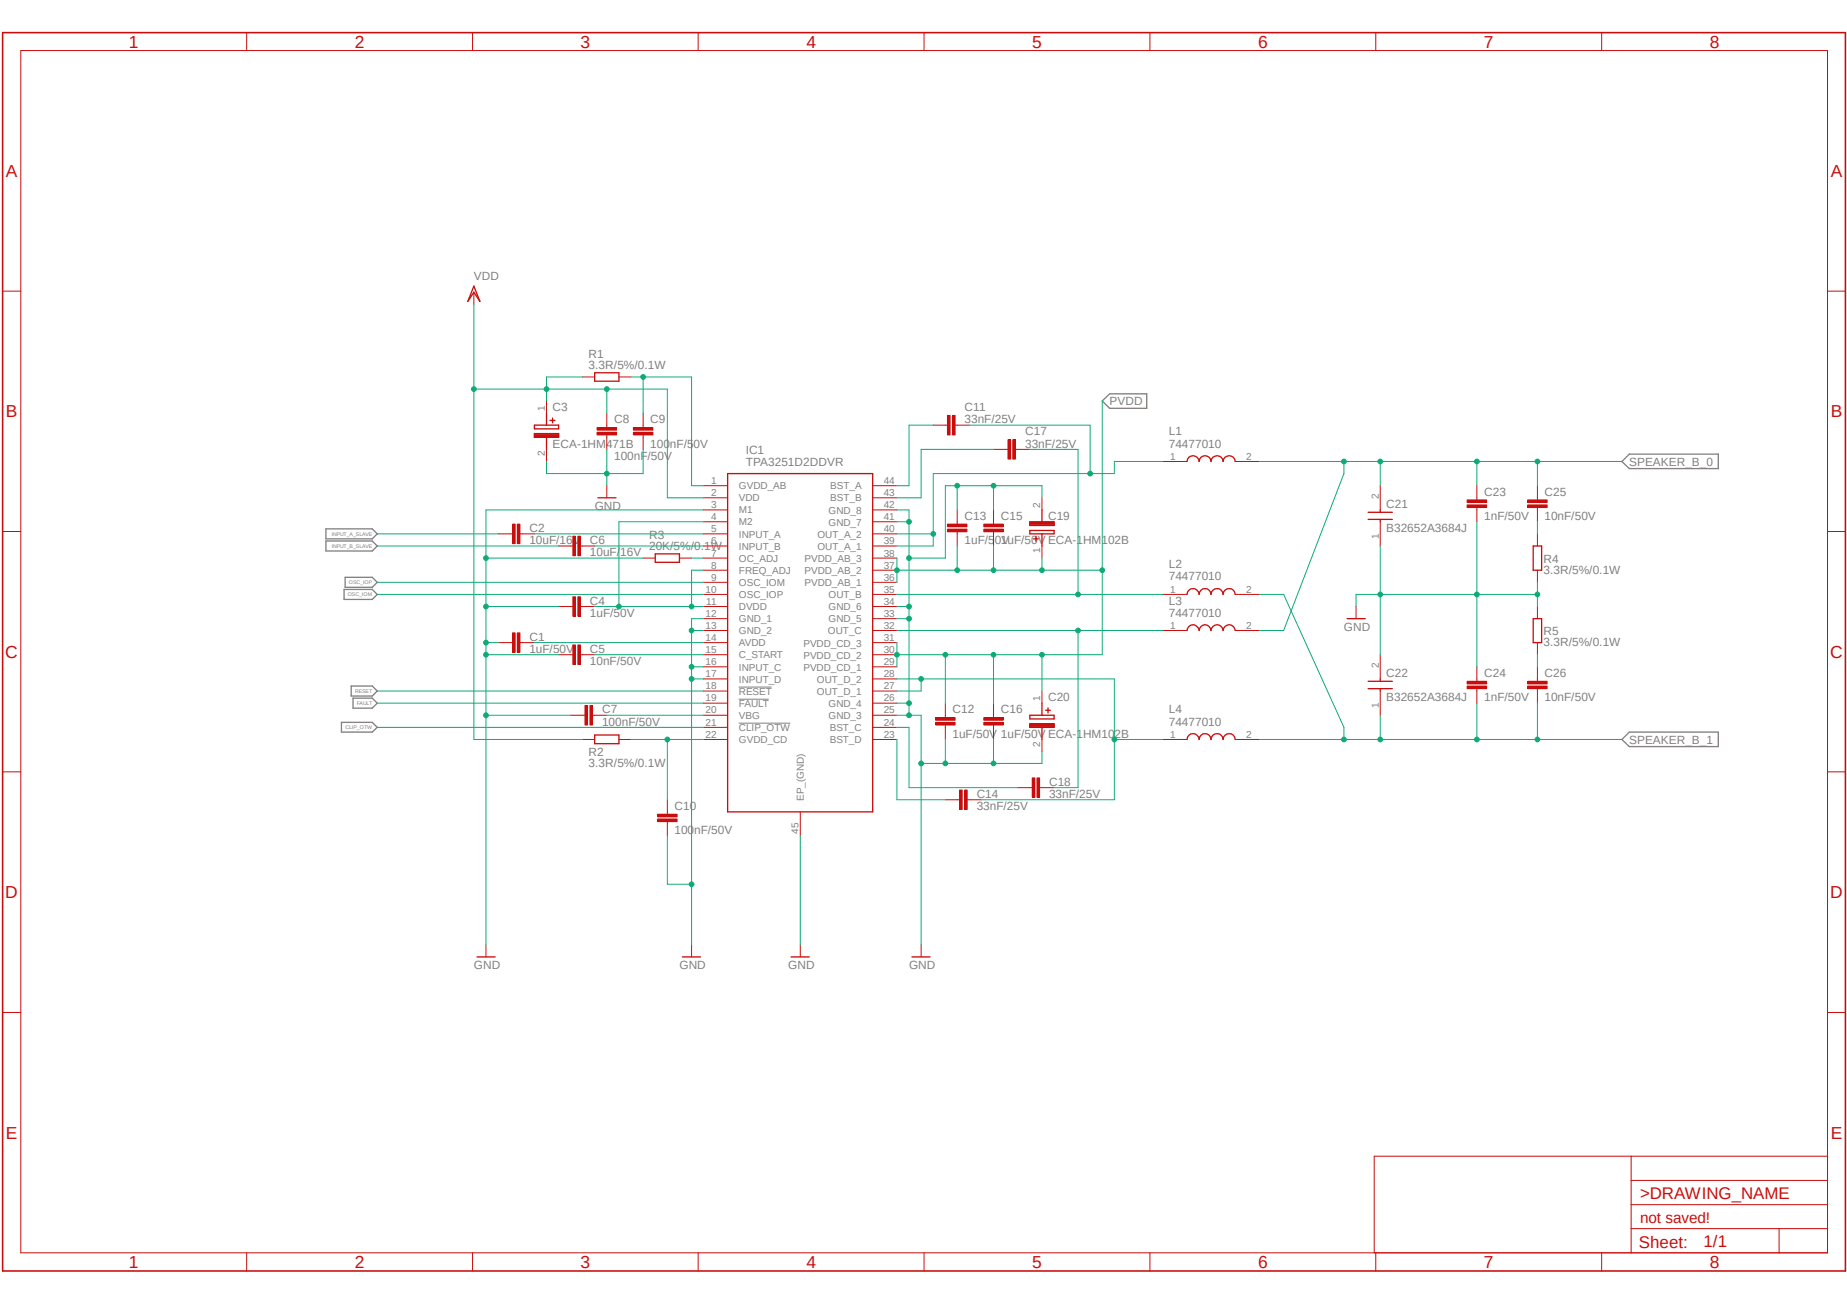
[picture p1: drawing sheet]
<svg xmlns="http://www.w3.org/2000/svg" width="297mm" height="210mm" viewBox="0 0 297 210" stroke-linecap="round" stroke-linejoin="round" font-family="sans-serif">
<path d="M0 5l297.1 199.9M297.1 5l-297.1 199.9" fill="none" stroke="#fff" stroke-width=".16"/>
<path d="M118.8 110.5h5.3M118.8 112.4h4.8M118.8 116.3h8.3" fill="none" stroke="#808080" stroke-width=".16"/>
<path d="M177.2 64.5l1.2-1.2h6v2.4h-6zM262 73h14.3v2.4h-14.3l-1.2-1.2zM52.4 85h7.5l.8 .9-.8 .8h-7.5zM52.4 87h7.5l.8 .8-.8 .8h-7.5zM55.3 94.8h4.6l.8 .8-.8 .8h-4.6zM55.5 92.8h4.4l.8 .8-.8 .8h-4.4zM54.9 116.2h5l.8 .8-.8 .7h-5zM56.5 110.3h3.4l.8 .8-.8 .8h-3.4zM56.8 112.3h3.1l.8 .8-.8 .8h-3.1zM262 117.7h14.3v2.4h-14.3l-1.2-1.2z" fill="none" stroke="#808080" stroke-width=".21"/>
<g fill="none" stroke="#c90d0c" stroke-width=".21">
<path d="M76.2 46l1 2.5-1-1.5-1 1.5zM95.6 59.9h3.9v1.4h-3.9zM85.9 68.4h3.9v.6h-3.9zM85.9 69.7h3.9v.6h-3.9zM85.9 70.2h3.9M85.9 70.1h3.9M85.9 69.9h3.9M85.9 69.8h3.9M87.9 66.4v2M87.9 70.3v2M88.4 67.6h.8M88.9 67.2v.8"/>
<path d="M117 76.2h23.3v54.4h-23.3zM190.9 74.2a.97 .97 0 0 1 1-.9 .97 .97 0 0 1 .9 .9 .95 .95 0 0 1 1-.9 .95 .95 0 0 1 .9 .9 .97 .97 0 0 1 1-.9 .97 .97 0 0 1 1 .9 .97 .97 0 0 1 1-.9 .97 .97 0 0 1 .9 .9M96.1 80.1h3M105.4 89.1h3.9v1.3h-3.9zM165.6 85.3h3.9v.6h-3.9zM165.6 83.9h3.9v.6h-3.9zM165.6 84.5h3.9M165.6 84.3h3.9M165.6 84.2h3.9M165.6 84h3.9M166.2 86.7h.8M166.6 86.2v.8"/>
<path d="M167.6 82v1.9M167.6 85.9v1.9M190.9 95.6a.97 .97 0 0 1 1-.9 .97 .97 0 0 1 .9 .9 .95 .95 0 0 1 1-.9 .95 .95 0 0 1 .9 .9 .97 .97 0 0 1 1-.9 .97 .97 0 0 1 1 .9 .97 .97 0 0 1 1-.9 .97 .97 0 0 1 .9 .9M216.6 99.5h2.9M220 83.5h3.9M220 82.4h3.9M222 82v.4M222 83.5v.4M246.5 99.5h1.4v3.8h-1.4zM246.5 87.8h1.4v3.9h-1.4zM95.6 118.2h3.9v1.4h-3.9zM165.6 115h3.9v.6h-3.9z"/>
<path d="M165.6 116.4h3.9v.6h-3.9zM165.6 116.9h3.9M165.6 116.8h3.9M165.6 116.6h3.9M165.6 116.5h3.9M167.6 113.1v1.9M167.6 117v1.9M168.1 114.2h.8M168.5 113.8v.8M190.9 118.9a.97 .97 0 0 1 1-.9 .97 .97 0 0 1 .9 .9 .95 .95 0 0 1 1-.9 .95 .95 0 0 1 .9 .9 .97 .97 0 0 1 1-.9 .97 .97 0 0 1 1 .9 .97 .97 0 0 1 1-.9 .97 .97 0 0 1 .9 .9M190.9 101.4a.97 .97 0 0 1 1-.9 .97 .97 0 0 1 .9 .9 .95 .95 0 0 1 1-.9 .95 .95 0 0 1 .9 .9 .97 .97 0 0 1 1-.9 .97 .97 0 0 1 1 .9 .97 .97 0 0 1 1-.9 .97 .97 0 0 1 .9 .9M220 110.7h3.9"/>
<path d="M220 109.6h3.9M222 109.2v.4M222 110.7v.4M76.7 153.9h2.9M109.7 153.9h2.9M127.2 153.9h2.9M146.6 153.9h3"/>
</g>
<g fill="none" stroke="#c90d0c" stroke-width=".16">
<path d="M3.3 8.1h290.6v193.4h-290.6zM39.7 5.2v2.9M76 5.2v2.9M112.3 5.2v2.9M148.6 5.2v2.9M184.9 5.2v2.9M221.2 5.2v2.9M257.6 5.2v2.9M.4 46.8h2.9M76.2 47v1.9M293.9 46.8h2.9M87.9 64.5v1.9"/>
<path d="M87.9 72.3v1.9M93.7 60.6h1.9M96 69.5h3.1v.4h-3.1zM96 68.7h3.1v.5h-3.1zM97.6 66.4v2.3M97.6 69.9v2.4M97.6 78.1v2M99.5 60.6h2M101.9 69.5h3.1v.4h-3.1zM101.9 68.7h3.1v.5h-3.1zM103.4 66.4v2.3M103.4 69.9v2.4"/>
<path d="M113.1 78.1h3.9M140.3 78.1h3.9M150.1 68.4h2.3M152.4 66.8h.4v3.1h-.4zM153.2 66.8h.4v3.1h-.4zM153.5 68.4h2.4M159.8 72.3h2.3M162.1 70.7h.4v3.1h-.4zM162.9 70.7h.4v3.1h-.4zM163.3 72.3h2.3M187 74.2h3.9M198.6 74.2h3.9"/>
<path d="M222 78.1v3.9M237.5 78.1v2.3M247.2 78.1v2.3M.4 85.5h2.9M80.1 85.9h2.3M82.4 84.3h.4v3.1h-.4zM83.2 84.3h.4v3.1h-.4zM83.6 85.9h2.3M89.8 87.8h2.4M89.8 97.5h2.4M92.1 96h.4v3.1h-.4zM92.1 86.2h.4v3.2h-.4z"/>
<path d="M92.9 96h.4v3.1h-.4zM92.9 86.2h.4v3.2h-.4zM93.3 87.8h2.3M93.3 97.5h2.3M103.4 89.7h2M109.3 89.7h1.9M113.1 80.1h3.9M113.1 82h3.9M113.1 83.9h3.9M113.1 85.9h3.9M113.1 87.8h3.9M113.1 89.7h3.9"/>
<path d="M113.1 91.7h3.9M113.1 93.6h3.9M113.1 95.6h3.9M113.1 97.5h3.9M113.1 99.5h3.9M140.3 80.1h3.9M140.3 82h3.9M140.3 83.9h3.9M140.3 85.9h3.9M140.3 87.8h3.9M140.3 89.7h3.9M140.3 91.7h3.9"/>
<path d="M140.3 93.6h3.9M140.3 95.6h3.9M140.3 97.5h3.9M140.3 99.5h3.9M152.4 85.1h3.1v.4h-3.1zM152.4 84.3h3.1v.4h-3.1zM153.9 82v2.3M153.9 85.5v2.3M158.2 85.1h3.1v.4h-3.1zM158.2 84.3h3.1v.4h-3.1zM159.8 82v2.3M159.8 85.5v2.3"/>
<path d="M167.6 80.1v1.9M167.6 87.8v1.9M187 95.6h3.9M198.6 95.6h3.9M218.1 97.5v2M222 83.9v3.9M235.9 81.2h3.2v.4h-3.2zM235.9 80.4h3.2v.4h-3.2zM237.5 81.6v2.3M245.7 81.2h3.1v.4h-3.1zM245.7 80.4h3.1v.4h-3.1zM247.2 81.6v2.3"/>
<path d="M247.2 85.9v1.9M247.2 91.7v1.9M247.2 97.5v2M293.9 85.5h2.9M80.1 103.3h2.3M82.4 101.8h.4v3.1h-.4zM83.2 101.8h.4v3.1h-.4zM83.6 103.3h2.3M89.8 105.3h2.4M91.7 115h2.4M92.1 103.7h.4v3.1h-.4zM92.9 103.7h.4v3.1h-.4z"/>
<path d="M93.3 105.3h2.3M93.7 118.9h1.9M94.1 113.5h.4v3.1h-.4zM94.9 113.5h.4v3.1h-.4zM95.2 115h2.4M99.5 118.9h2M113.1 101.4h3.9M113.1 103.3h3.9M113.1 105.3h3.9M113.1 107.2h3.9M113.1 109.2h3.9M113.1 111.1h3.9"/>
<path d="M113.1 113.1h3.9M113.1 115h3.9M113.1 117h3.9M113.1 118.9h3.9M140.3 101.4h3.9M140.3 103.3h3.9M140.3 105.3h3.9M140.3 107.2h3.9M140.3 109.2h3.9M140.3 111.1h3.9M140.3 113.1h3.9M140.3 115h3.9"/>
<path d="M140.3 117h3.9M140.3 118.9h3.9M150.5 116.2h3.1v.4h-3.1zM150.5 115.4h3.1v.4h-3.1zM152 113.1v2.3M152 116.5v2.4M158.2 116.2h3.1v.4h-3.1zM158.2 115.4h3.1v.4h-3.1zM159.8 113.1v2.3M159.8 116.5v2.4M167.6 111.1v2M167.6 118.9v1.9"/>
<path d="M187 101.4h3.9M187 118.9h3.9M198.6 101.4h3.9M198.6 118.9h3.9M222 105.3v3.9M222 111.1v3.9M235.9 110.3h3.2v.4h-3.2zM235.9 109.6h3.2v.4h-3.2zM237.5 107.2v2.4M237.5 110.7v2.4M245.7 110.3h3.1v.4h-3.1zM245.7 109.6h3.1v.4h-3.1z"/>
<path d="M247.2 103.3v2M247.2 107.2v2.4M247.2 110.7v2.4M.4 124.1h2.9M105.7 131.7h3.2v.4h-3.2zM105.7 130.9h3.2v.5h-3.2zM107.3 128.6v2.3M107.3 132.1v2.4M128.7 130.6v3.9M152 128.6h2.3M154.3 127h.4v3.2h-.4zM155.1 127h.4v3.2h-.4z"/>
<path d="M155.5 128.6h2.3M163.7 126.7h2.3M166 125.1h.4v3.1h-.4zM166.8 125.1h.4v3.1h-.4zM167.2 126.7h2.3M293.9 124.1h2.9M78.1 151.9v2M111.2 151.9v2M128.7 151.9v2M148.1 151.9v2M.4 162.8h2.9M293.9 162.8h2.9"/>
<path d="M262.3 197.6h31.6M262.3 185.9v15.6M262.3 193.7h31.6M262.3 189.8h31.6M286.1 197.6v3.9M293.9 185.9h-72.9v15.6M39.7 201.5v2.9M76 201.5v2.9M112.3 201.5v2.9M148.6 201.5v2.9M184.9 201.5v2.9M221.2 201.5v2.9"/>
<path d="M257.6 201.5v2.9"/>
</g>
<path d="M.4 5.2h296.4v199.2h-296.4z" fill="none" stroke="#c90d0c" stroke-width=".25"/>
<g fill="none" stroke="#c90d0c" stroke-width=".42">
<path d="M96 69.7h3.1M96 69h3.1M101.9 69.7h3.1M101.9 69h3.1M152.6 66.8v3.1M153.4 66.8v3.1M162.3 70.7v3.1M163.1 70.7v3.1M82.6 84.3v3.1M83.4 84.3v3.1M92.3 86.2v3.2M92.3 96v3.1"/>
<path d="M93.1 86.2v3.2M93.1 96v3.1M152.4 85.3h3.1M152.4 84.5h3.1M158.2 85.3h3.1M158.2 84.5h3.1M235.9 81.4h3.2M235.9 80.6h3.2M245.7 81.4h3.1M245.7 80.6h3.1M82.6 101.8v3.1M83.4 101.8v3.1"/>
<path d="M92.3 103.7v3.1M93.1 103.7v3.1M94.3 113.5v3.1M95.1 113.5v3.1M150.5 116.4h3.1M150.5 115.6h3.1M158.2 116.4h3.1M158.2 115.6h3.1M235.9 110.5h3.2M235.9 109.8h3.2M245.7 110.5h3.1M245.7 109.8h3.1"/>
<path d="M105.7 131.9h3.2M105.7 131.1h3.2M154.5 127v3.2M155.3 127v3.2M166.2 125.1v3.1M167 125.1v3.1"/>
</g>
<path d="M222 74.2h15.5v3.9" fill="none" stroke="#0dab76" stroke-width=".16"/>
<circle cx="222" cy="74.2" r=".38" fill="#0dab76"/>
<g fill="none" stroke="#0dab76" stroke-width=".16">
<path d="M202.5 74.2h19.5v3.9"/>
<circle cx="222" cy="74.2" r=".38"/>
</g>
<circle cx="237.5" cy="74.2" r=".38" fill="#0dab76"/>
<g fill="none" stroke="#0dab76" stroke-width=".16">
<path d="M216.1 74.2v2l-9.7 25.2h-3.9M237.5 74.2h23.3"/>
<circle cx="237.5" cy="74.2" r=".38"/>
</g>
<circle cx="216.1" cy="74.2" r=".38" fill="#0dab76"/>
<g fill="none" stroke="#0dab76" stroke-width=".16">
<path d="M247.2 74.2v3.9"/>
<circle cx="216.1" cy="74.2" r=".38"/>
</g>
<circle cx="247.2" cy="74.2" r=".38" fill="#0dab76"/>
<g fill="none" stroke="#0dab76" stroke-width=".16">
<path d="M150.1 68.4h-3.9v9.7h-2M155.9 68.4h19.4v7.8h-25.2v11.6h-5.9M144.2 85.9h5.9M247.2 105.3v1.9"/>
<circle cx="247.2" cy="74.2" r=".38"/>
</g>
<circle cx="150.1" cy="85.9" r=".38" fill="#0dab76"/>
<circle cx="150.1" cy="85.9" r=".38" fill="none" stroke="#0dab76" stroke-width=".16"/>
<circle cx="175.3" cy="76.2" r=".38" fill="#0dab76"/>
<g fill="none" stroke="#0dab76" stroke-width=".16">
<path d="M165.6 72.3h7.8v23.3M187 74.2h-7.8v2h-3.9M144.2 95.6h42.8"/>
<circle cx="175.3" cy="76.2" r=".38"/>
</g>
<circle cx="173.4" cy="95.6" r=".38" fill="#0dab76"/>
<g fill="none" stroke="#0dab76" stroke-width=".16">
<path d="M144.2 118.9v9.7h7.8M144.2 117h2v9.7h17.5M144.2 101.4h42.8M173.4 101.4v25.3h-3.9"/>
<circle cx="173.4" cy="95.6" r=".38"/>
</g>
<circle cx="173.4" cy="101.4" r=".38" fill="#0dab76"/>
<g fill="none" stroke="#0dab76" stroke-width=".16">
<path d="M101.5 60.6h9.7M103.4 60.6v5.8M85.9 85.9h27.2M95.6 87.8h17.5"/>
<circle cx="173.4" cy="101.4" r=".38"/>
</g>
<circle cx="103.4" cy="60.6" r=".38" fill="#0dab76"/>
<g fill="none" stroke="#0dab76" stroke-width=".16">
<path d="M111.2 60.6v17.5h1.9M60.7 85.9h19.4M60.7 87.8h29.1M95.6 97.5h17.5M111.2 91.7h1.9M113.1 83.9h-13.6v13.6M60.7 117h52.4M85.9 103.3h27.2M95.6 105.3h17.5M97.6 115h15.5"/>
<circle cx="103.4" cy="60.6" r=".38"/>
</g>
<circle cx="99.5" cy="97.5" r=".38" fill="#0dab76"/>
<g fill="none" stroke="#0dab76" stroke-width=".16">
<path d="M111.2 91.7v5.8"/>
<circle cx="99.5" cy="97.5" r=".38"/>
</g>
<circle cx="111.2" cy="97.5" r=".38" fill="#0dab76"/>
<g fill="none" stroke="#0dab76" stroke-width=".16">
<path d="M159.8 72.3h-11.7v7.8h-3.9M111.2 89.7h1.9M113.1 82h-35v33h13.6M60.7 111.1h52.4M60.7 113.1h52.4M78.1 105.3h11.7"/>
<circle cx="111.2" cy="97.5" r=".38"/>
</g>
<circle cx="78.1" cy="105.3" r=".38" fill="#0dab76"/>
<g fill="none" stroke="#0dab76" stroke-width=".16">
<path d="M78.1 103.3h2"/>
<circle cx="78.1" cy="105.3" r=".38"/>
</g>
<circle cx="78.1" cy="103.3" r=".38" fill="#0dab76"/>
<g fill="none" stroke="#0dab76" stroke-width=".16">
<path d="M78.1 115v36.9"/>
<circle cx="78.1" cy="103.3" r=".38"/>
</g>
<circle cx="78.1" cy="115" r=".38" fill="#0dab76"/>
<g fill="none" stroke="#0dab76" stroke-width=".16">
<path d="M78.1 97.5h11.7"/>
<circle cx="78.1" cy="115" r=".38"/>
</g>
<circle cx="78.1" cy="97.5" r=".38" fill="#0dab76"/>
<g fill="none" stroke="#0dab76" stroke-width=".16">
<path d="M78.1 89.7h25.3"/>
<circle cx="78.1" cy="97.5" r=".38"/>
</g>
<circle cx="78.1" cy="89.7" r=".38" fill="#0dab76"/>
<g fill="none" stroke="#0dab76" stroke-width=".16">
<path d="M113.1 101.4h-1.9v5.8h1.9M107.3 134.5v7.7"/>
<circle cx="78.1" cy="89.7" r=".38"/>
</g>
<circle cx="111.2" cy="107.2" r=".38" fill="#0dab76"/>
<g fill="none" stroke="#0dab76" stroke-width=".16">
<path d="M113.1 99.5h-1.9v1.9M111.2 107.2v2h1.9"/>
<circle cx="111.2" cy="107.2" r=".38"/>
</g>
<circle cx="111.2" cy="101.4" r=".38" fill="#0dab76"/>
<g fill="none" stroke="#0dab76" stroke-width=".16">
<path d="M111.2 109.2v33"/>
<circle cx="111.2" cy="101.4" r=".38"/>
</g>
<circle cx="111.2" cy="109.2" r=".38" fill="#0dab76"/>
<g fill="none" stroke="#0dab76" stroke-width=".16">
<path d="M107.3 142.2h3.9v9.7"/>
<circle cx="111.2" cy="109.2" r=".38"/>
</g>
<circle cx="111.2" cy="142.2" r=".38" fill="#0dab76"/>
<g fill="none" stroke="#0dab76" stroke-width=".16">
<path d="M144.2 82h2v31.1h-2M144.2 83.9h2M128.7 134.5v17.4"/>
<circle cx="111.2" cy="142.2" r=".38"/>
</g>
<circle cx="146.2" cy="83.9" r=".38" fill="#0dab76"/>
<g fill="none" stroke="#0dab76" stroke-width=".16">
<path d="M146.2 113.1v1.9h-2"/>
<circle cx="146.2" cy="83.9" r=".38"/>
</g>
<circle cx="146.2" cy="113.1" r=".38" fill="#0dab76"/>
<g fill="none" stroke="#0dab76" stroke-width=".16">
<path d="M144.2 97.5h2"/>
<circle cx="146.2" cy="113.1" r=".38"/>
</g>
<circle cx="146.2" cy="97.5" r=".38" fill="#0dab76"/>
<g fill="none" stroke="#0dab76" stroke-width=".16">
<path d="M144.2 99.5h2"/>
<circle cx="146.2" cy="97.5" r=".38"/>
</g>
<circle cx="146.2" cy="99.5" r=".38" fill="#0dab76"/>
<g fill="none" stroke="#0dab76" stroke-width=".16">
<path d="M152 78.1v11.6h-5.8"/>
<circle cx="146.2" cy="99.5" r=".38"/>
</g>
<circle cx="146.2" cy="89.7" r=".38" fill="#0dab76"/>
<g fill="none" stroke="#0dab76" stroke-width=".16">
<path d="M146.2 115h1.9"/>
<circle cx="146.2" cy="89.7" r=".38"/>
</g>
<circle cx="146.2" cy="115" r=".38" fill="#0dab76"/>
<g fill="none" stroke="#0dab76" stroke-width=".16">
<path d="M152 78.1h15.6v2M159.8 78.1v3.9M148.1 115v36.9"/>
<circle cx="146.2" cy="115" r=".38"/>
</g>
<circle cx="159.8" cy="78.1" r=".38" fill="#0dab76"/>
<g fill="none" stroke="#0dab76" stroke-width=".16">
<path d="M153.9 78.1v3.9"/>
<circle cx="159.8" cy="78.1" r=".38"/>
</g>
<circle cx="153.9" cy="78.1" r=".38" fill="#0dab76"/>
<g fill="none" stroke="#0dab76" stroke-width=".16">
<path d="M167.6 120.8v2h-7.8"/>
<circle cx="153.9" cy="78.1" r=".38"/>
</g>
<circle cx="148.1" cy="122.8" r=".38" fill="#0dab76"/>
<g fill="none" stroke="#0dab76" stroke-width=".16">
<path d="M152 118.9v3.9M148.1 122.8h11.7"/>
<circle cx="148.1" cy="122.8" r=".38"/>
</g>
<circle cx="152" cy="122.8" r=".38" fill="#0dab76"/>
<g fill="none" stroke="#0dab76" stroke-width=".16">
<path d="M159.8 118.9v3.9"/>
<circle cx="152" cy="122.8" r=".38"/>
</g>
<circle cx="159.8" cy="122.8" r=".38" fill="#0dab76"/>
<g fill="none" stroke="#0dab76" stroke-width=".16">
<path d="M218.1 95.6v1.9M222 87.8v17.5M237.5 95.6v11.6M247.2 95.6v1.9"/>
<circle cx="159.8" cy="122.8" r=".38"/>
</g>
<circle cx="247.2" cy="95.6" r=".38" fill="#0dab76"/>
<g fill="none" stroke="#0dab76" stroke-width=".16">
<path d="M237.5 95.6h9.7"/>
<circle cx="247.2" cy="95.6" r=".38"/>
</g>
<circle cx="237.5" cy="95.6" r=".38" fill="#0dab76"/>
<g fill="none" stroke="#0dab76" stroke-width=".16">
<path d="M237.5 83.9v11.7h-15.5"/>
<circle cx="237.5" cy="95.6" r=".38"/>
</g>
<circle cx="222" cy="95.6" r=".38" fill="#0dab76"/>
<g fill="none" stroke="#0dab76" stroke-width=".16">
<path d="M97.6 72.3v3.9M103.4 72.3v3.9h-15.5M218.1 95.6h3.9M247.2 93.6v2"/>
<circle cx="222" cy="95.6" r=".38"/>
</g>
<circle cx="97.6" cy="76.2" r=".38" fill="#0dab76"/>
<g fill="none" stroke="#0dab76" stroke-width=".16">
<path d="M87.9 74.2v2M97.6 76.2v1.9M144.2 103.3v2M167.6 105.3v5.8"/>
<circle cx="97.6" cy="76.2" r=".38"/>
</g>
<circle cx="144.2" cy="105.3" r=".38" fill="#0dab76"/>
<g fill="none" stroke="#0dab76" stroke-width=".16">
<path d="M159.8 105.3v7.8M167.6 105.3h-23.4v1.9"/>
<circle cx="144.2" cy="105.3" r=".38"/>
</g>
<circle cx="159.8" cy="105.3" r=".38" fill="#0dab76"/>
<g fill="none" stroke="#0dab76" stroke-width=".16">
<path d="M167.6 105.3h9.6"/>
<circle cx="159.8" cy="105.3" r=".38"/>
</g>
<circle cx="167.6" cy="105.3" r=".38" fill="#0dab76"/>
<g fill="none" stroke="#0dab76" stroke-width=".16">
<path d="M144.2 89.7v2"/>
<circle cx="167.6" cy="105.3" r=".38"/>
</g>
<circle cx="144.2" cy="91.7" r=".38" fill="#0dab76"/>
<g fill="none" stroke="#0dab76" stroke-width=".16">
<path d="M159.8 87.8v3.9"/>
<circle cx="144.2" cy="91.7" r=".38"/>
</g>
<circle cx="159.8" cy="91.7" r=".38" fill="#0dab76"/>
<g fill="none" stroke="#0dab76" stroke-width=".16">
<path d="M177.2 64.5v27.2h-33v1.9M167.6 89.7v2"/>
<circle cx="159.8" cy="91.7" r=".38"/>
</g>
<circle cx="167.6" cy="91.7" r=".38" fill="#0dab76"/>
<g fill="none" stroke="#0dab76" stroke-width=".16">
<path d="M153.9 87.8v3.9"/>
<circle cx="167.6" cy="91.7" r=".38"/>
</g>
<circle cx="153.9" cy="91.7" r=".38" fill="#0dab76"/>
<g fill="none" stroke="#0dab76" stroke-width=".16">
<path d="M177.2 91.7v13.6"/>
<circle cx="153.9" cy="91.7" r=".38"/>
</g>
<circle cx="177.2" cy="91.7" r=".38" fill="#0dab76"/>
<g fill="none" stroke="#0dab76" stroke-width=".16">
<path d="M152 105.3v7.8"/>
<circle cx="177.2" cy="91.7" r=".38"/>
</g>
<circle cx="152" cy="105.3" r=".38" fill="#0dab76"/>
<g fill="none" stroke="#0dab76" stroke-width=".16">
<path d="M76.2 48.9v70h17.5"/>
<circle cx="152" cy="105.3" r=".38"/>
</g>
<circle cx="76.2" cy="62.6" r=".38" fill="#0dab76"/>
<g fill="none" stroke="#0dab76" stroke-width=".16">
<path d="M76.2 62.6h31.1v17.5h5.8"/>
<circle cx="76.2" cy="62.6" r=".38"/>
</g>
<circle cx="87.9" cy="62.6" r=".38" fill="#0dab76"/>
<g fill="none" stroke="#0dab76" stroke-width=".16">
<path d="M97.6 62.6v3.8"/>
<circle cx="87.9" cy="62.6" r=".38"/>
</g>
<circle cx="97.6" cy="62.6" r=".38" fill="#0dab76"/>
<g fill="none" stroke="#0dab76" stroke-width=".16">
<path d="M93.7 60.6h-5.8v3.9M144.2 109.2h3.9v1.9h-3.9M179.2 109.2v19.4M179.2 118.9h7.8"/>
<circle cx="97.6" cy="62.6" r=".38"/>
</g>
<circle cx="179.2" cy="118.9" r=".38" fill="#0dab76"/>
<circle cx="179.2" cy="118.9" r=".38" fill="none" stroke="#0dab76" stroke-width=".16"/>
<circle cx="148.1" cy="109.2" r=".38" fill="#0dab76"/>
<g fill="none" stroke="#0dab76" stroke-width=".16">
<path d="M148.1 109.2h31.1M237.5 113.1v5.8h-15.5M157.8 128.6h21.4"/>
<circle cx="148.1" cy="109.2" r=".38"/>
</g>
<circle cx="237.5" cy="118.9" r=".38" fill="#0dab76"/>
<circle cx="237.5" cy="118.9" r=".38" fill="none" stroke="#0dab76" stroke-width=".16"/>
<circle cx="222" cy="118.9" r=".38" fill="#0dab76"/>
<g fill="none" stroke="#0dab76" stroke-width=".16">
<path d="M222 115v3.9h-19.5M237.5 118.9h23.3M247.2 113.1v5.8"/>
<circle cx="222" cy="118.9" r=".38"/>
</g>
<circle cx="247.2" cy="118.9" r=".38" fill="#0dab76"/>
<g fill="none" stroke="#0dab76" stroke-width=".16">
<path d="M202.5 95.6h3.9l9.7 21.4v1.9"/>
<circle cx="247.2" cy="118.9" r=".38"/>
</g>
<circle cx="216.1" cy="118.9" r=".38" fill="#0dab76"/>
<g fill="none" stroke="#0dab76" stroke-width=".16">
<path d="M60.7 93.6h52.4M60.7 95.6h52.4M101.5 118.9h11.6M107.3 118.9v9.7"/>
<circle cx="216.1" cy="118.9" r=".38"/>
</g>
<circle cx="107.3" cy="118.9" r=".38" fill="#0dab76"/>
<g fill="none" stroke="#0dab76" stroke-width=".16">
<path d="M247.2 83.9v2"/>
<circle cx="107.3" cy="118.9" r=".38"/>
</g>
<g font-size="2.8" fill="#c90d0c">
<text x="20.7" y="7.7">1</text>
<text x="57.1" y="7.7">2</text>
<text x="93.3" y="7.7">3</text>
<text x="129.7" y="7.7">4</text>
<text x="166" y="7.7">5</text>
<text x="202.3" y="7.7">6</text>
<text x="238.6" y="7.7">7</text>
<text x="275" y="7.7">8</text>
<text x=".9" y="28.4">A</text>
<text x="294.4" y="28.4">A</text>
<text x=".9" y="67.1">B</text>
<text x="294.4" y="67.1">B</text>
<text x=".8" y="105.8">C</text>
<text x="294.3" y="105.8">C</text>
<text x=".8" y="144.4">D</text>
<text x="294.3" y="144.4">D</text>
<text x=".9" y="183.1">E</text>
<text x="294.4" y="183.1">E</text>
<text x="20.7" y="203.9">1</text>
<text x="57.1" y="203.9">2</text>
<text x="93.3" y="203.9">3</text>
<text x="129.7" y="203.9">4</text>
<text x="166" y="203.9">5</text>
<text x="202.3" y="203.9">6</text>
<text x="238.6" y="203.9">7</text>
<text x="275" y="203.9">8</text>
</g>
<g font-size="2.7" fill="#c90d0c">
<text x="263.7" y="192.7">&gt;DRAWING_NAME</text>
<text x="263.5" y="200.6">Sheet:</text>
<text x="273.9" y="200.5">1/1</text>
</g>
<text font-size="2.5" fill="#c90d0c" x="263.7" y="196.6">not saved!</text>
<g font-size="1.9" fill="#808080">
<text x="76.2" y="45.1">VDD</text>
<text x="94.7" y="59.3">3.3R/5%/0.1W</text>
<text x="94.7" y="57.5">R1</text>
<text x="178.4" y="65.2">PVDD</text>
<text x="88.9" y="72">ECA-1HM471B</text>
<text x="88.9" y="66.1">C3</text>
<text x="98.8" y="68.1">C8</text>
<text x="104.6" y="72">100nF/50V</text>
<text x="104.6" y="68.1">C9</text>
<text x="155.1" y="68.1">33nF/25V</text>
<text x="155.1" y="66.1">C11</text>
<text x="164.8" y="72">33nF/25V</text>
<text x="164.8" y="70">C17</text>
<text x="188" y="72">74477010</text>
<text x="188" y="70">L1</text>
<text x="98.8" y="73.9">100nF/50V</text>
<text x="119.9" y="74.9">TPA3251D2DDVR</text>
<text x="119.9" y="72.9">IC1</text>
<text x="262" y="74.9">SPEAKER_B_0</text>
<text x="95.6" y="82">GND</text>
<text x="155.1" y="83.7">C13</text>
<text x="161" y="83.7">C15</text>
<text x="168.5" y="83.6">C19</text>
<text x="222.9" y="81.7">C21</text>
<text x="238.7" y="83.7">1nF/50V</text>
<text x="238.7" y="79.8">C23</text>
<text x="248.4" y="83.7">10nF/50V</text>
<text x="248.4" y="79.8">C25</text>
<text x="85.1" y="87.5">10uF/16V</text>
<text x="85.1" y="85.6">C2</text>
<text x="94.9" y="89.5">10uF/16V</text>
<text x="94.9" y="87.5">C6</text>
<text x="104.4" y="88.4">20K/5%/0.1W</text>
<text x="104.4" y="86.7">R3</text>
<text x="155.1" y="87.5">1uF/50V</text>
<text x="161" y="87.5">1uF/50V ECA-1HM102B</text>
<text x="222.9" y="85.6">B32652A3684J</text>
<text x="188" y="93.3">74477010</text>
<text x="188" y="91.4">L2</text>
<text x="248.2" y="92.3">3.3R/5%/0.1W</text>
<text x="248.2" y="90.6">R4</text>
<text x="94.9" y="99.2">1uF/50V</text>
<text x="94.9" y="97.2">C4</text>
<text x="188" y="99.2">74477010</text>
<text x="188" y="97.2">L3</text>
<text x="216.1" y="101.4">GND</text>
<text x="85.1" y="105">1uF/50V</text>
<text x="85.1" y="103.1">C1</text>
<text x="94.9" y="106.9">10nF/50V</text>
<text x="94.9" y="105">C5</text>
<text x="248.2" y="103.9">3.3R/5%/0.1W</text>
<text x="248.2" y="102.2">R5</text>
<text x="168.5" y="112.8">C20</text>
<text x="222.9" y="112.8">B32652A3684J</text>
<text x="222.9" y="108.9">C22</text>
<text x="238.7" y="112.8">1nF/50V</text>
<text x="238.7" y="108.9">C24</text>
<text x="248.4" y="112.8">10nF/50V</text>
<text x="248.4" y="108.9">C26</text>
<text x="96.8" y="116.7">100nF/50V</text>
<text x="96.8" y="114.7">C7</text>
<text x="153.2" y="118.6">1uF/50V 1uF/50V ECA-1HM102B</text>
<text x="153.2" y="114.7">C12</text>
<text x="161" y="114.7">C16</text>
<text x="188" y="116.7">74477010</text>
<text x="188" y="114.7">L4</text>
<text x="262" y="119.6">SPEAKER_B_1</text>
<text x="94.7" y="123.4">3.3R/5%/0.1W</text>
<text x="94.7" y="121.6">R2</text>
<text x="108.5" y="130.3">C10</text>
<text x="157.1" y="130.3">33nF/25V</text>
<text x="157.1" y="128.3">C14</text>
<text x="168.7" y="128.3">33nF/25V</text>
<text x="168.7" y="126.4">C18</text>
<text x="108.5" y="134.2">100nF/50V</text>
<text x="76.2" y="155.8">GND</text>
<text x="109.3" y="155.8">GND</text>
<text x="126.8" y="155.8">GND</text>
<text x="146.2" y="155.8">GND</text>
</g>
<g font-size="1.6" fill="#808080">
<text x="87.6" y="66.2" transform="rotate(-90 87.6 66.2)">1</text>
<text x="87.6" y="73.4" transform="rotate(-90 87.6 73.4)">2</text>
<text x="114.3" y="77.8">1</text>
<text x="142.1" y="77.8">44</text>
<text x="188.2" y="74">1</text>
<text x="200.4" y="74">2</text>
<text x="114.3" y="79.8">2</text>
<text x="114.3" y="81.7">3</text>
<text x="114.3" y="83.7">4</text>
<text x="118.8" y="78.7">GVDD_AB</text>
<text x="118.8" y="80.6">VDD</text>
<text x="118.8" y="82.5">M1</text>
<text x="133.2" y="82.6">GND_8</text>
<text x="133.5" y="78.7">BST_A</text>
<text x="133.5" y="80.6">BST_B</text>
<text x="142.1" y="79.8">43</text>
<text x="142.1" y="81.7">42</text>
<text x="142.1" y="83.7">41</text>
<text x="167.3" y="81.7" transform="rotate(-90 167.3 81.7)">2</text>
<text x="221.7" y="80.2" transform="rotate(-90 221.7 80.2)">2</text>
<text x="114.3" y="85.6">5</text>
<text x="114.3" y="87.5">6</text>
<text x="114.3" y="89.5">7</text>
<text x="118.8" y="84.5">M2</text>
<text x="118.8" y="86.4">INPUT_A</text>
<text x="118.8" y="88.4">INPUT_B</text>
<text x="131.4" y="86.5">OUT_A_2</text>
<text x="131.4" y="88.4">OUT_A_1</text>
<text x="133.2" y="84.5">GND_7</text>
<text x="142.1" y="85.6">40</text>
<text x="142.1" y="87.5">39</text>
<text x="142.1" y="89.5">38</text>
<text x="167.3" y="89" transform="rotate(-90 167.3 89)">1</text>
<text x="221.7" y="86.6" transform="rotate(-90 221.7 86.6)">1</text>
<text x="113.5" y="95.3">10</text>
<text x="114.3" y="91.4">8</text>
<text x="114.3" y="93.4">9</text>
<text x="118.8" y="90.3">OC_ADJ</text>
<text x="118.8" y="92.3">FREQ_ADJ</text>
<text x="118.8" y="94.2">OSC_IOM</text>
<text x="129.4" y="90.3">PVDD_AB_3</text>
<text x="129.4" y="92.3">PVDD_AB_2</text>
<text x="129.4" y="94.2">PVDD_AB_1</text>
<text x="142.1" y="91.4">37</text>
<text x="142.1" y="93.4">36</text>
<text x="142.1" y="95.3">35</text>
<text x="188.2" y="95.3">1</text>
<text x="200.4" y="95.3">2</text>
<text x="113.5" y="99.2">12</text>
<text x="113.5" y="101.1">13</text>
<text x="113.6" y="97.2">11</text>
<text x="118.8" y="96.2">OSC_IOP</text>
<text x="118.8" y="98.1">DVDD</text>
<text x="118.8" y="100">GND_1</text>
<text x="118.8" y="102">GND_2</text>
<text x="133.2" y="96.2">OUT_B</text>
<text x="133.2" y="98.1">GND_6</text>
<text x="133.2" y="100.1">GND_5</text>
<text x="142.1" y="97.2">34</text>
<text x="142.1" y="99.2">33</text>
<text x="142.1" y="101.1">32</text>
<text x="188.2" y="101.1">1</text>
<text x="200.4" y="101.1">2</text>
<text x="113.5" y="103.1">14</text>
<text x="113.5" y="105">15</text>
<text x="113.5" y="107">16</text>
<text x="118.8" y="103.9">AVDD</text>
<text x="118.8" y="105.9">C_START</text>
<text x="118.8" y="107.8">INPUT_C</text>
<text x="129.2" y="104">PVDD_CD_3</text>
<text x="129.2" y="105.9">PVDD_CD_2</text>
<text x="129.2" y="107.8">PVDD_CD_1</text>
<text x="133.1" y="102">OUT_C</text>
<text x="142.1" y="103.1">31</text>
<text x="142.1" y="105">30</text>
<text x="142.1" y="107">29</text>
<text x="221.7" y="107.4" transform="rotate(-90 221.7 107.4)">2</text>
<text x="113.5" y="108.9">17</text>
<text x="113.5" y="110.9">18</text>
<text x="113.5" y="112.8">19</text>
<text x="118.8" y="109.8">INPUT_D</text>
<text x="118.8" y="111.7">RESET</text>
<text x="118.8" y="113.7">FAULT</text>
<text x="131.4" y="109.8">OUT_D_2</text>
<text x="131.4" y="111.7">OUT_D_1</text>
<text x="133.2" y="113.7">GND_4</text>
<text x="142.1" y="108.9">28</text>
<text x="142.1" y="110.9">27</text>
<text x="142.1" y="112.8">26</text>
<text x="167.3" y="112.8" transform="rotate(-90 167.3 112.8)">1</text>
<text x="221.7" y="113.8" transform="rotate(-90 221.7 113.8)">1</text>
<text x="113.5" y="114.7">20</text>
<text x="113.5" y="116.7">21</text>
<text x="113.5" y="118.6">22</text>
<text x="118.8" y="115.6">VBG</text>
<text x="118.8" y="117.5">CLIP_OTW</text>
<text x="118.8" y="119.5">GVDD_CD</text>
<text x="133.2" y="115.6">GND_3</text>
<text x="133.4" y="117.6">BST_C</text>
<text x="133.4" y="119.5">BST_D</text>
<text x="142.1" y="114.7">25</text>
<text x="142.1" y="116.7">24</text>
<text x="142.1" y="118.6">23</text>
<text x="188.2" y="118.6">1</text>
<text x="200.4" y="118.6">2</text>
<text x="167.3" y="120.1" transform="rotate(-90 167.3 120.1)">2</text>
<text x="129.2" y="128.8" transform="rotate(-90 129.2 128.8)">EP_(GND)</text>
<text x="128.4" y="134.1" transform="rotate(-90 128.4 134.1)">45</text>
</g>
<g font-size=".8" fill="#808080">
<text x="53.3" y="86.2">INPUT_A_SLAVE</text>
<text x="53.3" y="88.1">INPUT_B_SLAVE</text>
<text x="55.9" y="95.9">OSC_IOM</text>
<text x="56.1" y="94">OSC_IOP</text>
<text x="57.1" y="111.5">RESET</text>
<text x="57.4" y="113.4">FAULT</text>
<text x="55.5" y="117.3">CLIP_OTW</text>
</g>
</svg>
